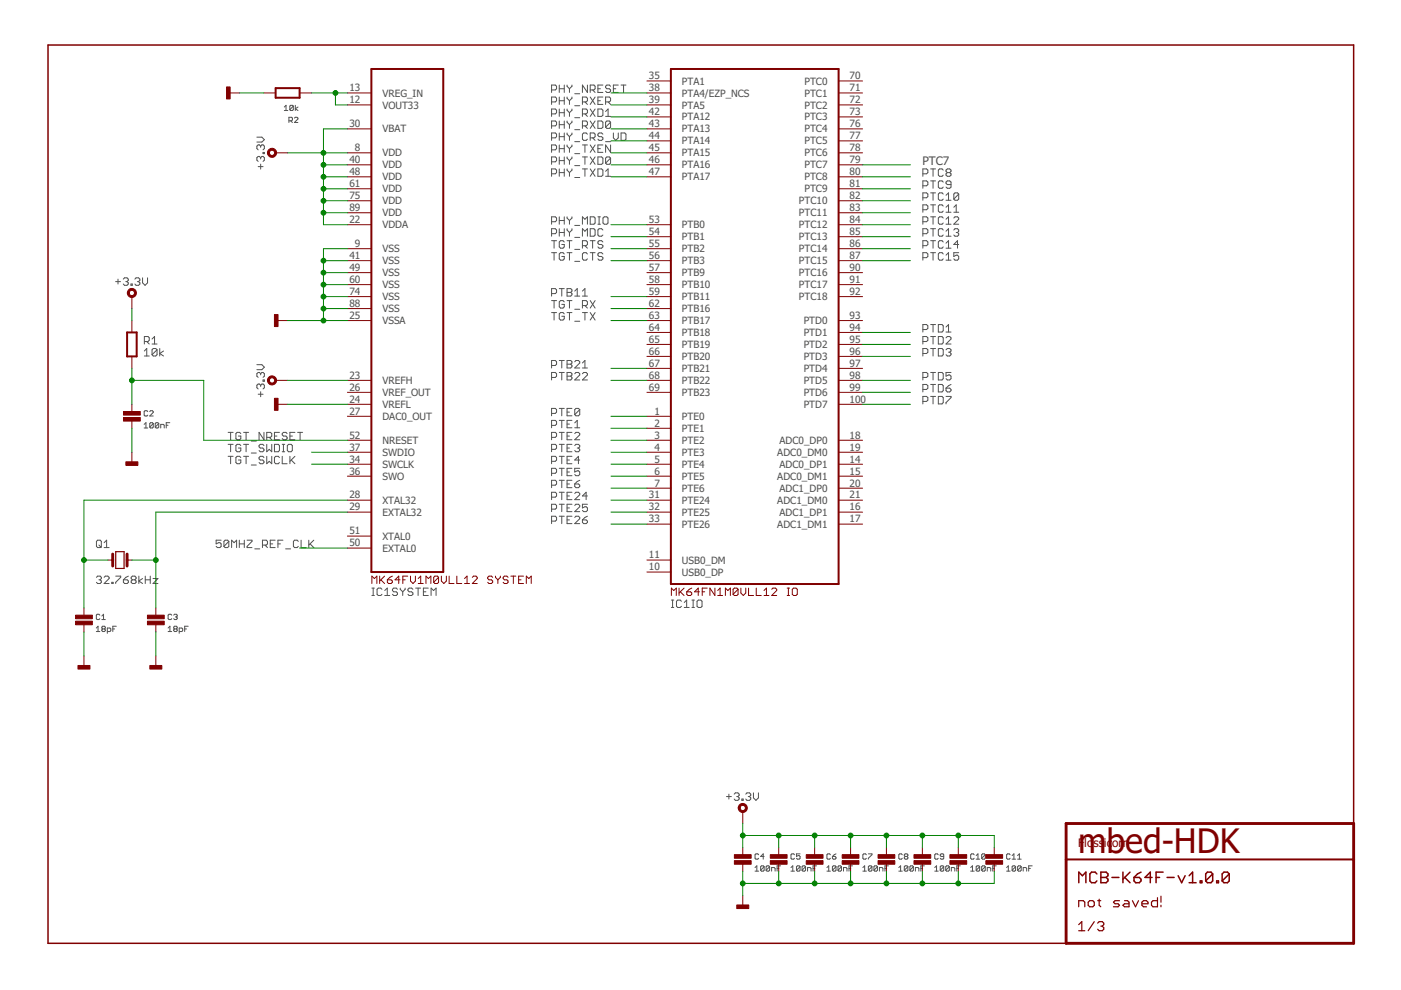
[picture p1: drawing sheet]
<svg xmlns="http://www.w3.org/2000/svg" width="297mm" height="210mm" viewBox="0 0 297 210" stroke-linecap="round" stroke-linejoin="round" font-family="sans-serif">
<g fill="none" stroke="#505050" stroke-width=".21">
<path d="M116.9 19.1h.8l.3-.3v-.5l-.3-.3h-.8v1.6M118.6 18v1.6M118.6 18.8h1M119.6 18v1.6M120.2 18v.3l.5 .5M120.7 18.8v.8M121.3 18v.3l-.6 .5M121.9 19.9h1M124.5 18v1.6l-1-1.6v1.6M125.1 19.1h.8l.3-.3v-.5l-.3-.3h-.8v1.6M125.6 19.1l.6 .5M126.8 18.8h.5"/>
<path d="M127.8 18h-1v1.6h1M129.5 18.3l-.3-.3h-.5l-.3 .3v.3l.3 .2h.5l.3 .3v.2l-.3 .3h-.5l-.3-.3M130 18.8h.6M131.1 18h-1.1v1.6h1.1M131.7 18h1M132.2 18v1.6M54.5 29.1h1l.5 .5-.5 .5h-1M54.7 35.3h1.1M55.3 31v.2M55.3 33.4v.3M55.3 34.8v1.1M55.3 33.4l-.3-.2h-.3l-.2 .2v.6l.2 .2"/>
<path d="M55.3 31l-.3-.3h-.3l-.2 .3v.5l.2 .3M55.3 33.4l.2-.2h.3l.2 .2v.6l-.2 .2M55.3 31l.2-.3h.3l.2 .3v.5l-.2 .3M55.8 32.3h.2v.3h-.2zM60.3 22.7l.3-.4v1.1M60.3 23.4h.7M61.3 25.6h.5l.2-.2v-.4l-.2-.1h-.5v1.1M61.6 25.6l.4 .4M62.2 22.5v.8l-.2 .1-.6-.1M62.2 22.5l-.2-.2-.6 .2v.8M62.2 22.5l-.8 .8M62.4 25l.2-.1 .6 .1v.2l-.8 .8h.8"/>
<path d="M62.6 22.3v1.1M63.2 22.7l-.6 .4 .6 .3M116.9 21.6h.8l.3-.2v-.6l-.3-.2h-.8v1.5M116.9 24.2h.8l.3-.3v-.5l-.3-.3h-.8v1.6M116.9 26.7h.8l.3-.3v-.5l-.3-.2h-.8v1.5M116.9 29.2h.8l.3-.2v-.6l-.3-.2h-.8v1.6M116.9 31.8h.8l.3-.3v-.5l-.3-.3h-.8v1.6M116.9 34.3h.8l.3-.2v-.6l-.3-.2h-.8v1.5M116.9 36.9h.8l.3-.3v-.5l-.3-.3h-.8v1.6M118.6 20.6v1.5M118.6 23.1v1.6M118.6 25.7v1.5"/>
<path d="M118.6 28.2v1.6M118.6 30.7v1.6M118.6 33.3v1.5M118.6 35.8v1.6M118.6 36.6h1M118.6 34.1h1M118.6 31.5h1M118.6 29h1M118.6 26.4h1M118.6 23.9h1M118.6 21.4h1M119.6 20.6v1.5"/>
<path d="M119.6 23.1v1.6M119.6 25.7v1.5M119.6 28.2v1.6M119.6 30.7v1.6M119.6 33.3v1.5M119.6 35.8v1.6M120.2 20.6v.2l.5 .6M120.2 23.1v.3l.5 .5M120.2 25.7v.2l.5 .5M120.2 28.2v.2l.5 .6M120.2 30.7v.3l.5 .5M120.2 33.3v.2l.5 .6"/>
<path d="M120.2 35.8v.3l.5 .5M120.7 21.4v.7M120.7 23.9v.8M120.7 26.4v.8M120.7 29v.8M120.7 31.5v.8M120.7 34.1v.7M120.7 36.6v.8M121.3 20.6v.2l-.6 .6M121.3 23.1v.3l-.6 .5M121.3 25.7v.2l-.6 .5M121.3 28.2v.2l-.6 .6"/>
<path d="M121.3 30.7v.3l-.6 .5M121.3 33.3v.2l-.6 .6M121.3 35.8v.3l-.6 .5M121.9 32.6h1M121.9 37.6h1M121.9 35.1h1M121.9 30h1M121.9 27.5h1M121.9 25h1M121.9 22.4h1M123.5 21.6h.8l.2-.2v-.6l-.2-.2h-.8v1.5M123.5 24.2h.8l.2-.3v-.5l-.2-.3h-.8v1.6"/>
<path d="M123.5 26.7h.8l.2-.3v-.5l-.2-.2h-.8v1.5M123.5 35.8h1M123.5 33.3h1M123.5 30.7h1M124 30.7v1.6M124 33.3v1.5M124 35.8v1.6M124 26.7l.5 .5M124 24.2l.5 .5M124 21.6l.5 .5M124.5 28.4l-.2-.2h-.5l-.3 .2v1.1l.3 .3h.5l.2-.3M125.1 35.8l1.1 1.6"/>
<path d="M125.1 33.3l1.1 1.5M125.1 30.7l1.1 1.6M125.1 29.2h.8l.3-.2v-.6l-.3-.2h-.8v1.6M125.1 25.7l1.1 1.5M125.1 23.1l1.1 1.6M125.1 20.6l1.1 1.5M125.6 29.2l.6 .6M126.2 35.8l-1.1 1.6M126.2 33.3l-1.1 1.5M126.2 30.7l-1.1 1.6M126.2 25.7l-1.1 1.5M126.2 23.1l-1.1 1.6"/>
<path d="M126.2 20.6l-1.1 1.5M126.8 35.8h.8l.2 .3v1l-.2 .3h-.8zM126.8 23.1h.8l.2 .3v1l-.2 .3h-.8zM126.8 25.7h.8l.2 .2v1.1l-.2 .2h-.8zM126.8 33.3h.8l.2 .2v1.1l-.2 .2h-.8zM126.8 31.5h.5M126.8 21.4h.5M127.8 20.6h-1v1.5h1M127.8 28.4l-.2-.2h-.6l-.2 .2v.3l.2 .3h.6l.2 .2v.3l-.2 .3h-.6l-.2-.3M127.8 30.7h-1v1.6h1M128.4 37.4h1.1M128.4 36.3l.5-.5v1.6"/>
<path d="M128.4 23.6l.5-.5v1.6M128.4 21.6h.8l.3-.2v-.6l-.3-.2h-.8v1.5M128.4 30h1.1M128.4 24.7h1.1M128.9 21.6l.6 .5M129.5 33.5l-.3-.2h-.5l-.3 .2v1.1M129.5 33.5v1.1l-.3 .2h-.5l-.3-.2M129.5 25.9l-.3-.2h-.5l-.3 .2v1.1M129.5 30.7v1.6l-1.1-1.6v1.6M129.5 25.9v1.1l-.3 .2h-.5l-.3-.2M129.5 33.5l-1.1 1.1M129.5 25.9l-1.1 1.1"/>
<path d="M130 28.2v1l.6 .6 .5-.6v-1M131.7 28.2h.8l.2 .2v1.1l-.2 .3h-.8zM195.7 36.9h.7l.3-.3v-.5l-.3-.3h-.7v1.6M195.7 39.4h.7l.3-.3v-.5l-.3-.2h-.7v1.5M197.3 35.8h1.1M197.3 38.4h1.1M197.8 35.8v1.6M197.8 38.4v1.5M200 36.1l-.3-.3h-.5l-.3 .3v1l.3 .3h.5l.3-.3M200 38.6l-.3-.2h-.5l-.3 .2v1.1l.3 .2h.5l.3-.2M200.9 36.6l-.3-.3v-.2l.3-.3h.5l.2 .3v.2l-.2 .3M200.9 36.6l-.3 .3v.2l.3 .3h.5l.2-.3v-.2l-.2-.3"/>
<path d="M200.9 36.6h.5M201.6 39.1h-.7l-.3-.2v-.3l.3-.2h.5l.2 .2v1.1l-.2 .2h-.5l-.3-.2M24.5 59.7h1M25 59.2v1M26.1 59.2l.3-.3h.5l.3 .3v.2l-.3 .3M26.7 59.7h.2M26.9 59.7l.3 .3v.2l-.3 .3h-.5l-.3-.3M28.6 59.2l.3-.3h.5l.3 .3v.2l-.3 .3M29.1 59.7h.3M29.4 59.7l.3 .3v.2l-.3 .3h-.5l-.3-.3M30.2 58.9v1.1l.6 .5 .5-.5v-1.1M116.9 47h.8l.3-.2v-.6l-.3-.2h-.8v1.5"/>
<path d="M116.9 49.6h.8l.3-.3v-.5l-.3-.3h-.8v1.6M116.9 51h1.1M116.9 53.6h1.1M117.5 51v1.6M117.5 53.6v1.6M118.6 46v1.5M118.6 48.5v1.6M118.6 46.8h1M118.6 49.3h1M119.6 53.8l-.2-.2h-.5l-.3 .2v1.1l.3 .3h.5l.2-.3v-.5h-.5M119.6 51.3l-.2-.3h-.5l-.3 .3v1l.3 .3h.5l.2-.3v-.5h-.5M119.6 46v1.5"/>
<path d="M119.6 48.5v1.6M120.2 46v.2l.5 .6M120.2 48.5v.3l.5 .5M120.2 51h1.1M120.2 53.6h1.1M120.7 46.8v.7M120.7 49.3v.8M120.7 51v1.6M120.7 53.6v1.6M121.3 46v.2l-.6 .6M121.3 48.5v.3l-.6 .5M121.9 47.8h1"/>
<path d="M121.9 50.3h1M121.9 52.9h1M121.9 55.4h1M123.5 47.5v-1.5l.5 .5 .5-.5v1.5M123.5 50.1v-1.6l.5 .5 .5-.5v1.6M123.5 52.1h.8l.2-.3v-.5l-.2-.3h-.8v1.6M124 52.1l.5 .5M124.5 53.8l-.2-.2h-.5l-.3 .2v1.1l.3 .3h.5l.2-.3M125.1 46h.8l.3 .2v1.1l-.3 .2h-.8zM125.1 48.5h.8l.3 .3v1l-.3 .3h-.8zM125.1 51h1.1M125.1 53.6h1.1"/>
<path d="M125.6 51v1.6M125.6 53.6v1.6M126.8 46h.5M126.8 47.5h.5M127 46v1.5M127.8 48.8l-.2-.3h-.6l-.2 .3v1l.2 .3h.6l.2-.3M127.8 51.3l-.2-.3h-.6l-.2 .3v.3l.2 .2h.6l.2 .3v.2l-.2 .3h-.6l-.2-.3M127.8 53.8l-.2-.2h-.6l-.2 .2v.3l.2 .3h.6l.2 .2v.3l-.2 .3h-.6l-.2-.3M127.8 46.2l.3-.2h.6l.2 .2v1.1l-.2 .2h-.6l-.3-.2zM195.7 41.9h.7l.3-.2v-.6l-.3-.2h-.7v1.6M195.7 44.5h.7l.3-.3v-.5l-.3-.3h-.7v1.6M195.7 47h.7l.3-.2v-.6l-.3-.2h-.7v1.5"/>
<path d="M195.7 49.6h.7l.3-.3v-.5l-.3-.3h-.7v1.6M195.7 52.1h.7l.3-.3v-.5l-.3-.3h-.7v1.6M195.7 54.6h.7l.3-.2v-.6l-.3-.2h-.7v1.6M197.3 46h1.1M197.3 48.5h1.1M197.3 51h1.1M197.3 53.6h1.1M197.3 40.9h1.1M197.3 43.4h1.1M197.8 40.9v1.6M197.8 43.4v1.6M197.8 46v1.5"/>
<path d="M197.8 48.5v1.6M197.8 51v1.6M197.8 53.6v1.6M200 41.1l-.3-.2h-.5l-.3 .2v1.1l.3 .3h.5l.3-.3M200 43.7l-.3-.3h-.5l-.3 .3v1l.3 .3h.5l.3-.3M200 46.2l-.3-.2h-.5l-.3 .2v1.1l.3 .2h.5l.3-.2M200 48.8l-.3-.3h-.5l-.3 .3v1l.3 .3h.5l.3-.3M200 51.3l-.3-.3h-.5l-.3 .3v1l.3 .3h.5l.3-.3M200 53.8l-.3-.2h-.5l-.3 .2v1.1l.3 .3h.5l.3-.3M200.6 41.4l.5-.5v1.6M200.6 43.9l.5-.5v1.6M200.6 46.5l.5-.5v1.5"/>
<path d="M200.6 49l.5-.5v1.6M200.6 51.6l.5-.6v1.6M200.6 54.1l.5-.5v1.6M200.6 47.5h1M200.6 50.1h1M200.6 52.6h1M200.6 55.2h1M200.6 42.5h1M200.6 45h1M202.2 46.2l.3-.2h.5l.3 .2v.3l-1.1 1h1.1M202.2 48.8l.3-.3h.5l.3 .3v.2l-.3 .3M202.2 45h1.1"/>
<path d="M202.2 43.9l.5-.5v1.6M202.7 49.3h.3M203 49.3l.3 .3v.2l-.3 .3h-.5l-.3-.3M203.3 51.8h-1.1l.8-.8v1.6M203.3 53.6h-1.1v.8l.5-.3h.3l.3 .3v.5l-.3 .3h-.5l-.3-.3M203.3 41.1l-.3-.2h-.5l-.3 .2v1.1M203.3 41.1v1.1l-.3 .3h-.5l-.3-.3M203.3 41.1l-1.1 1.1M27.8 60.2h.2v.3h-.2zM30.6 74.4l.5-.5v1.6M30.6 75.5h1M30.6 72.4h.8l.2-.3v-.5l-.2-.2h-.8v1.5"/>
<path d="M31.1 72.4l.5 .5M32.2 71.9l.6-.5v1.5M32.2 72.9h1.1M33.3 74.2v1l-.3 .3h-.5l-.3-.3M33.3 74.2l-.3-.3h-.5l-.3 .3v1M33.3 74.2l-1.1 1M33.9 73.9v1.6M34.7 74.4l-.8 .6 .8 .5M54.5 77.3h1l.5 .6-.5 .5h-1M55.3 79.2v.3M55.3 79.2l-.3-.2h-.3l-.2 .2v.6l.2 .2M55.3 79.2l.2-.2h.3l.2 .2v.6l-.2 .2"/>
<path d="M116.9 62.3h.8l.3-.3v-.5l-.3-.3h-.8v1.6M116.9 77.5h.8l.3-.3v-.5l-.3-.3h-.8v1.6M116.9 63.7h1.1M116.9 66.3h1.1M117.5 63.7v1.6M117.5 66.3v1.6M118.6 79h1M118.6 76.4h1M118.6 61.2h1M119.1 61.2v1.6M119.1 76.4v1.6M119.1 79v1.6"/>
<path d="M119.6 64l-.2-.3h-.5l-.3 .3v1l.3 .3h.5l.2-.3v-.5h-.5M119.6 66.5l-.2-.2h-.5l-.3 .2v1.1l.3 .3h.5l.2-.3v-.5h-.5M120.2 79h.8l.3 .2v.3l-.3 .3 .3 .2v.3l-.3 .3h-.8zM120.2 61.2h.8l.3 .3v.2l-.3 .3 .3 .3v.2l-.3 .3h-.8zM120.2 76.4h.8l.3 .3v.3l-.3 .2 .3 .3v.2l-.3 .3h-.8zM120.2 79.8h.8M120.2 77.2h.8M120.2 63.7h1.1M120.2 66.3h1.1M120.2 62h.8M120.7 63.7v1.6M120.7 66.3v1.6"/>
<path d="M121.9 79.2l.2-.2h.5l.3 .2v.3l-1 1.1h1M121.9 76.7l.2-.3h.5l.3 .3v.3l-1 1h1M121.9 61.7l.5-.5v1.6M121.9 65.6h1M121.9 68.1h1M121.9 62.8h1M123.5 79.2l.3-.2h.5l.2 .2v.3l-1 1.1h1M123.5 64.8h.8l.2-.3v-.5l-.2-.3h-.8v1.6M123.5 78h1M123.5 77l.5-.6v1.6M123.5 61.7l.5-.5v1.6M123.5 66.3h1"/>
<path d="M123.5 62.8h1M124 66.3v1.6M124 64.8l.5 .5M125.1 63.7l1.1 1.6M125.1 66.3l1.1 1.6M126.2 63.7l-1.1 1.6M126.2 66.3l-1.1 1.6M195.7 75h.7l.3-.3v-.5l-.3-.3h-.7v1.6M195.7 72.4h.7l.3-.3v-.5l-.3-.2h-.7v1.5M195.7 69.9h.7l.3-.3v-.5l-.3-.3h-.7v1.6M197.3 79h1.1M197.3 73.9h1.1"/>
<path d="M197.3 71.4h1.1M197.3 68.8h1.1M197.8 68.8v1.6M197.8 71.4v1.5M197.8 73.9v1.6M197.8 79v1.6M198.9 79h.8l.3 .2v1.1l-.3 .3h-.8zM198.9 73.9h.8l.3 .3v1l-.3 .3h-.8zM198.9 71.4h.8l.3 .2v1.1l-.3 .2h-.8zM198.9 68.8h.8l.3 .3v1l-.3 .3h-.8zM200.6 74.2l.3-.3h.5l.2 .3v.2l-.2 .3M200.6 71.6l.3-.2h.5l.2 .2v.3l-1 1h1"/>
<path d="M200.6 70.4h1M200.6 69.3l.5-.5v1.6M201.1 74.7h.3M201.4 74.7l.2 .3v.2l-.2 .3h-.5l-.3-.3M201.6 79h-1v.8l.5-.3h.3l.2 .3v.5l-.2 .3h-.5l-.3-.3M30.6 90l.3-.4v1.1M30.6 90.7h.7M31.3 87.3l-.2-.2h-.3l-.2 .2v.7l.2 .2h.3l.2-.2M31.7 87.3l.2-.2h.4l.2 .2-.8 .9h.8M32.5 89.8v.8l-.2 .1h-.4l-.2-.1M32.5 89.8l-.2-.2h-.4l-.2 .2v.8M32.5 89.8l-.8 .8"/>
<path d="M33.7 89.8v.8l-.2 .1h-.4l-.2-.1M33.7 89.8l-.2-.2h-.4l-.2 .2v.8M33.7 89.8l-.8 .8M34.1 90.7v-.7h.5l.2 .2v.5M35.2 90.2h.4M36 89.6h-.8v1.1M48.4 94.2h1M48.4 96.8h1M48.4 91.7h1M48.9 91.7v1.5M48.9 94.2v1.6M48.9 96.8v1.5"/>
<path d="M51.1 94.5l-.3-.3h-.5l-.3 .3v1l.3 .3h.5l.3-.3v-.5h-.6M51.1 97l-.3-.2h-.5l-.3 .2v1.1l.3 .2h.5l.3-.2v-.6h-.6M51.1 91.9l-.3-.2h-.5l-.3 .2v1.1l.3 .2h.5l.3-.2v-.5h-.6M51.6 94.2h1.1M51.6 96.8h1.1M51.6 91.7h1.1M52.2 91.7v1.5M52.2 94.2v1.6M52.2 96.8v1.5M53.3 96.1h1M53.3 98.6h1M53.3 93.5h1"/>
<path d="M54.7 83.6h1.1M55.3 81.7v.2M55.3 83.1v1M55.3 81.7l-.3-.3h-.3l-.2 .3v.5l.2 .3M55.3 81.7l.2-.3h.3l.2 .3v.5l-.2 .3M55.8 80.6h.2v.2h-.2zM56 94.5l-.3-.3h-.5l-.3 .3v.2l.3 .3h.5l.3 .3v.2l-.3 .3h-.5l-.3-.3M56 91.7v1.5l-1.1-1.5v1.5M56 97l-.3-.2h-.5l-.3 .2v.3l.3 .2h.5l.3 .3v.3l-.3 .2h-.5l-.3-.2M56.6 92.7h.7l.3-.2v-.6l-.3-.2h-.7v1.5M56.6 94.2v1.6l.5-.5 .5 .5v-1.6M56.6 96.8v1.5l.5-.5 .5 .5v-1.5"/>
<path d="M57.1 92.7l.5 .5M58.2 94.2h.8l.2 .3v1l-.2 .3h-.8zM58.2 92.5h.5M59.2 91.7h-1v1.5h1M59.2 97l-.2-.2h-.5l-.3 .2v1.1l.3 .2h.5l.2-.2M59.8 94.2h.6M59.8 95.8h.6M59.8 96.8v1.5h1.1M60.1 94.2v1.6M60.9 91.9l-.3-.2h-.5l-.3 .2v.3l.3 .3h.5l.3 .2v.3l-.3 .2h-.5l-.3-.2M60.9 94.5l.3-.3h.5l.3 .3v1l-.3 .3h-.5l-.3-.3zM61.5 96.8v1.5"/>
<path d="M61.5 92.5h.5M61.7 97.5l.8 .8M62.5 91.7h-1v1.5h1M62.5 96.8l-1 1M63.1 91.7h1.1M63.6 91.7v1.5M116.9 80h.8l.3-.2v-.6l-.3-.2h-.8v1.6M116.9 87.7h.8l.3-.3v-.6l-.3-.2h-.8v1.6M116.9 90.2h.8l.3-.3v-.5l-.3-.3h-.8v1.6M116.9 92.7h.8l.3-.2v-.6l-.3-.2h-.8v1.5M116.9 95.3h.8l.3-.3v-.5l-.3-.3h-.8v1.6M116.9 97.8h.8l.3-.3v-.5l-.3-.2h-.8v1.5"/>
<path d="M118.6 86.6h1M118.6 89.1h1M118.6 94.2h1M118.6 96.8h1M118.6 91.7h1M118.6 99.3h1M119.1 86.6v1.6M119.1 89.1v1.6M119.1 91.7v1.5M119.1 94.2v1.6M119.1 96.8v1.5M119.1 99.3v1.6"/>
<path d="M120.2 87.4h.5M120.2 89.9h.5M120.2 95h.5M120.2 97.5h.5M120.2 92.5h.5M121.3 86.6h-1.1v1.6h1.1M121.3 89.1h-1.1v1.6h1.1M121.3 91.7h-1.1v1.5h1.1M121.3 94.2h-1.1v1.6h1.1M121.3 96.8h-1.1v1.5h1.1M121.3 99.3h-1.1v1.6h1.1M121.9 91.9l.2-.2h.5l.3 .2v.3l-1 1h1"/>
<path d="M121.9 94.5l.2-.3h.5l.3 .3v.2l-.3 .3M121.9 90.7h1M121.9 89.7l.5-.6v1.6M122.4 95h.2M122.6 95l.3 .3v.2l-.3 .3h-.5l-.2-.3M122.9 86.8v1.1l-.3 .3h-.5l-.2-.3M122.9 99.3h-1v.8l.5-.3h.2l.3 .3v.5l-.3 .3h-.5l-.2-.3M122.9 86.8l-.3-.2h-.5l-.2 .2v1.1M122.9 86.8l-1 1.1M122.9 97.5h-1l.7-.7v1.5M195.7 80h.7l.3-.2v-.6l-.3-.2h-.7v1.6M195.7 82.6h.7l.3-.3v-.5l-.3-.3h-.7v1.6"/>
<path d="M195.7 85.1h.7l.3-.3v-.5l-.3-.2h-.7v1.5M197.3 81.5h1.1M197.3 84.1h1.1M197.8 81.5v1.6M197.8 84.1v1.5M198.9 81.5h.8l.3 .3v1l-.3 .3h-.8zM198.9 84.1h.8l.3 .2v1.1l-.3 .2h-.8zM200.6 82.3h.8l.2 .3v.2l-.2 .3h-.5l-.3-.3zM200.6 84.1h1v.2l-1 1.1v.2M201.6 81.5l-1 .8M20.4 114.8l.3-.3h.5l.3 .3v1l-.3 .3h-.5l-.3-.3zM21 115.6l.5 .5"/>
<path d="M22.1 116.1h1M22.1 115.1l.5-.6v1.6M46.9 114.5h-1.1v.8l.6-.2h.2l.3 .2v.5l-.3 .3h-.5l-.3-.3M48.5 114.8l-.2-.3h-.6l-.2 .3v1M48.5 114.8v1l-.2 .3h-.6l-.2-.3M48.5 114.8l-1 1M49.1 116.1v-1.6l.5 .6 .6-.6v1.6M50.7 114.5v1.6M50.7 115.3h1.1M51.8 114.5v1.6M52.4 114.5h1v.3l-1 1v.3h1M54 116.4h1.1"/>
<path d="M55.6 115.6h.9l.2-.3v-.5l-.2-.3h-.9v1.6M56.2 115.6l.5 .5M57.3 115.3h.5M58.3 114.5h-1v1.6h1M58.9 115.3h.6M60 114.5h-1.1v1.6M60.6 116.4h1M63.2 114.8l-.2-.3h-.5l-.3 .3v1l.3 .3h.5l.2-.3M63.8 114.5v1.6h1.1M65.5 114.5v1.6M65.7 115.3l.8 .8M66.5 114.5l-1 1.1"/>
<path d="M116.9 100.4h.8l.3-.3v-.6l-.3-.2h-.8v1.6M116.9 102.9h.8l.3-.3v-.5l-.3-.3h-.8v1.6M116.9 105.4h.8l.3-.2v-.6l-.3-.2h-.8v1.5M116.9 107.9h.8l.3-.2v-.5l-.3-.3h-.8v1.6M116.9 110.5h.8l.3-.3v-.5l-.3-.2h-.8v1.5M118.6 109.5h1M118.6 104.4h1M118.6 106.9h1M118.6 101.8h1M119.1 101.8v1.6M119.1 104.4v1.5M119.1 106.9v1.6"/>
<path d="M119.1 109.5v1.5M120.2 110.2h.5M120.2 105.2h.5M120.2 107.7h.5M120.2 100.1h.5M120.2 102.6h.5M121.3 101.8h-1.1v1.6h1.1M121.3 104.4h-1.1v1.5h1.1M121.3 106.9h-1.1v1.6h1.1M121.3 109.5h-1.1v1.5h1.1M121.9 109.7l.2-.2h.5l.3 .2v.3l-1 1h1M121.9 102.6h.7l.3 .3v.2l-.3 .3h-.5l-.2-.3z"/>
<path d="M121.9 104.6l.2-.2h.5l.3 .2v.3l-1 1h1M121.9 107.2l.2-.3h.5l.3 .3v.2l-1 1.1h1M122.9 101.8l-.5 .3-.5 .5M123.5 110.2h.8l.2 .3v.3l-.2 .2h-.5l-.3-.2zM124.5 106.9h-1v.8l.5-.3h.3l.2 .3v.5l-.2 .3h-.5l-.3-.3M124.5 109.5l-.5 .2-.5 .5M124.5 105.2h-1l.8-.8v1.5M20.4 133.9h.8M20.4 133.2l.4-.4v1.1M20.4 122.4l.3-.2h.5l.3 .2v.3l-.3 .2M21 122.9h.2M21.2 130.4l-.2-.2h-.4l-.2 .2v.8l.2 .2h.4l.2-.2"/>
<path d="M21.2 122.9l.3 .3v.3l-.3 .2h-.5l-.3-.2M21.6 131.4h.7M21.6 130.6l.3-.4v1.2M21.8 133.3l-.2 .2 .2 .4h.3l.2-.2-.2-.4M21.8 133.3l-.2-.1 .2-.4h.3l.2 .2-.2 .3M21.8 133.3h.3M22.1 122.4l.2-.2h.6l.2 .2v.3l-1 1h1M22.8 133.9h.5l.2-.2v-.4l-.2-.1h-.5v1.1M23.7 123.5h.3v.2h-.3zM23.9 133.3h.4M24.5 122.2h1.1v.2l-1.1 1.1v.2M24.7 132.8h-.8v1.1"/>
<path d="M26.2 122.9h.8l.2 .3v.3l-.2 .2h-.6l-.2-.2zM27.2 122.2l-.5 .2-.5 .5M28.1 122.9l-.3-.2v-.3l.3-.2h.5l.3 .2v.3l-.3 .2M28.1 122.9h.5M28.1 122.9l-.3 .3v.3l.3 .2h.5l.3-.2v-.3l-.3-.3M29.4 122.2v1.5M30.2 122.7l-.8 .5 .8 .5M30.8 122.9h1.1M30.8 122.2v1.5M31.9 122.2v1.5M32.4 122.7h1.1l-1.1 1h1.1M35.6 133.2l.4-.4v1.1"/>
<path d="M35.6 133.9h.8M36.4 130.4l-.2-.2h-.4l-.2 .2v.8l.2 .2h.4l.2-.2M36.8 130.4l.2-.2h.4l.2 .2-.2 .4M37 133.3l-.2 .2 .2 .4h.4l.2-.2-.2-.4M37 133.3l-.2-.1 .2-.4h.4l.2 .2-.2 .3M37 133.3h.4M37.2 130.8h.2M37.4 130.8l.2 .2-.2 .4h-.4l-.2-.2M38 133.9h.5l.2-.2v-.4l-.2-.1h-.5v1.1M39.2 133.3h.3M39.9 132.8h-.7v1.1M78.8 126.3h.6"/>
<path d="M78.8 124.7h.6M79.1 124.7v1.6M81 124.9l-.3-.2h-.5l-.3 .2v1.1l.3 .3h.5l.3-.3M81.6 126.3h1M81.6 125.2l.5-.5v1.6M84.3 124.9l-.3-.2h-.5l-.3 .2v.3l.3 .3h.5l.3 .2v.3l-.3 .3h-.5l-.3-.3M84.9 124.7v.2l.5 .6M85.4 125.5v.8M85.9 124.7v.2l-.5 .6M87.5 124.9l-.2-.2h-.6l-.2 .2v.3l.2 .3h.6l.2 .2v.3l-.2 .3h-.6l-.2-.3M88.1 124.7h1.1M88.6 124.7v1.6"/>
<path d="M89.8 125.5h.5M90.8 124.7h-1v1.6h1M91.4 126.3v-1.6l.5 .5 .6-.5v1.6M142.3 128.8h.6M142.3 127.2h.6M142.6 127.2v1.6M144.5 127.5l-.3-.3h-.5l-.3 .3v1l.3 .3h.5l.3-.3M145.1 128.8h1M145.1 127.7l.5-.5v1.6M146.7 128.8h.5M146.7 127.2h.5M147 127.2v1.6"/>
<path d="M147.8 127.5l.3-.3h.5l.2 .3v1l-.2 .3h-.5l-.3-.3zM154 168.9h1.1M154.5 168.4v1M155.7 168.4l.2-.3h.5l.3 .3v.2l-.3 .3M156.2 168.9h.2M156.4 168.9l.3 .3v.2l-.3 .3h-.5l-.2-.3M157.3 169.4h.3v.3h-.3zM158.1 168.4l.3-.3h.5l.3 .3v.2l-.3 .3M158.6 168.9h.3M158.9 168.9l.3 .3v.2l-.3 .3h-.5l-.3-.3M159.7 168.1v1.1l.6 .5 .5-.5v-1.1M160.1 183.9l.4-.3v1.1"/>
<path d="M160.1 184.7h.7M160.8 181.2l-.1-.2h-.4l-.2 .2v.8l.2 .2h.4l.1-.2M162 183.8v.7l-.2 .2h-.4l-.1-.2M162 183.8l-.2-.2h-.4l-.1 .2v.7M162 183.8l-.7 .7M162 181.6h-.7l.5-.6v1.2M163.2 183.8v.7l-.2 .2h-.4l-.2-.2M163.2 183.8l-.2-.2h-.4l-.2 .2v.7M163.2 183.8l-.8 .7M163.6 184.7v-.8h.5l.2 .2v.6M164.8 184.1h.3M165.5 183.6h-.7v1.1"/>
<path d="M167.7 184.7h.7M167.7 183.9l.4-.3v1.1M168.4 181.2l-.1-.2h-.4l-.2 .2v.8l.2 .2h.4l.1-.2M169.6 183.8v.7l-.2 .2h-.3l-.2-.2M169.6 183.8l-.2-.2h-.3l-.2 .2v.7M169.6 181h-.7v.6l.3-.2 .4 .2v.4l-.2 .2h-.3l-.2-.2M169.6 183.8l-.7 .7M170.8 183.8v.7l-.2 .2h-.4l-.1-.2M170.8 183.8l-.2-.2h-.4l-.1 .2v.7M170.8 183.8l-.7 .7M171.2 184.7v-.8h.6l.2 .2v.6M172.4 184.1h.4"/>
<path d="M173.1 183.6h-.7v1.1M175.3 184.7h.8M175.3 183.9l.4-.3v1.1M176.1 181.2l-.2-.2h-.4l-.2 .2v.8l.2 .2h.4l.2-.2M176.5 181.6h.6l.1 .4-.1 .2h-.4l-.2-.2zM177.2 183.8v.7l-.1 .2h-.4l-.2-.2M177.2 183.8l-.1-.2h-.4l-.2 .2v.7M177.2 183.8l-.7 .7M177.2 181l-.7 .6M178.4 183.8v.7l-.2 .2h-.4l-.1-.2M178.4 183.8l-.2-.2h-.4l-.1 .2v.7M178.4 183.8l-.7 .7"/>
<path d="M178.8 184.7v-.8h.6l.2 .2v.6M180 184.1h.4M180.7 183.6h-.7v1.1M182.9 184.7h.8M182.9 183.9l.4-.3v1.1M183.7 181.2l-.2-.2h-.4l-.2 .2v.8l.2 .2h.4l.2-.2M184.1 181h.8v.2l-.8 .8v.2M184.9 183.8v.7l-.2 .2h-.4l-.2-.2M184.9 183.8l-.2-.2h-.4l-.2 .2v.7M184.9 183.8l-.8 .7M186 183.8v.7l-.2 .2h-.3l-.2-.2M186 183.8l-.2-.2h-.3l-.2 .2v.7"/>
<path d="M186 183.8l-.7 .7M186.5 184.7v-.8h.5l.2 .2v.6M187.6 184.1h.4M188.4 183.6h-.8v1.1M190.6 184.7h.7M190.6 183.9l.3-.3v1.1M191.3 181.2l-.2-.2h-.3l-.2 .2v.8l.2 .2h.3l.2-.2M191.9 181.6l-.2-.2 .2-.4h.4l.2 .2-.2 .4M191.9 181.6l-.2 .2 .2 .4h.4l.2-.2-.2-.4M191.9 181.6h.4M192.5 183.8v.7l-.2 .2h-.4l-.2-.2M192.5 183.8l-.2-.2h-.4l-.2 .2v.7"/>
<path d="M192.5 183.8l-.8 .7M193.7 183.8v.7l-.2 .2h-.4l-.2-.2M193.7 183.8l-.2-.2h-.4l-.2 .2v.7M193.7 183.8l-.8 .7M194.1 184.7v-.8h.5l.2 .2v.6M195.2 184.1h.4M196 183.6h-.8v1.1M198.2 184.7h.7M198.2 183.9l.4-.3v1.1M198.9 181.2l-.2-.2h-.3l-.2 .2v.8l.2 .2h.3l.2-.2M200.1 183.8v.7l-.2 .2h-.4l-.2-.2M200.1 183.8l-.2-.2h-.4l-.2 .2v.7"/>
<path d="M200.1 181.6h-.6l-.2-.2 .2-.4h.4l.2 .2v.8l-.2 .2h-.4l-.2-.2M200.1 183.8l-.8 .7M201.3 183.8v.7l-.2 .2h-.4l-.2-.2M201.3 183.8l-.2-.2h-.4l-.2 .2v.7M201.3 183.8l-.8 .7M201.7 184.7v-.8h.5l.2 .2v.6M202.9 184.1h.3M203.6 183.6h-.7v1.1M205.8 184.7h.7M205.8 183.9l.4-.3v1.1M206.5 181.2l-.1-.2h-.4l-.2 .2v.8l.2 .2h.4l.1-.2M207 182.2h.7"/>
<path d="M207 181.4l.3-.4v1.2M207.7 183.8v.7l-.2 .2h-.3l-.2-.2M207.7 183.8l-.2-.2h-.3l-.2 .2v.7M207.7 183.8l-.7 .7M208.9 183.8v.7l-.2 .2h-.4l-.2-.2M208.9 183.8l-.2-.2h-.4l-.2 .2v.7M208.9 181.2l-.2-.2h-.4l-.2 .2v.8M208.9 181.2v.8l-.2 .2h-.4l-.2-.2M208.9 183.8l-.8 .7M208.9 181.2l-.8 .8M209.3 184.7v-.8h.6l.2 .2v.6M210.5 184.1h.3"/>
<path d="M211.2 183.6h-.7v1.1M213.4 184.7h.8M213.4 183.9l.4-.3v1.1M214.2 181.2l-.2-.2h-.4l-.2 .2v.8l.2 .2h.4l.2-.2M214.6 182.2h.7M214.6 181.4l.4-.4v1.2M215.3 183.8v.7l-.2 .2h-.3l-.2-.2M215.3 183.8l-.2-.2h-.3l-.2 .2v.7M215.3 183.8l-.7 .7M215.8 182.2h.7M215.8 181.4l.3-.4v1.2M216.5 183.8v.7l-.2 .2h-.4l-.1-.2"/>
<path d="M216.5 183.8l-.2-.2h-.4l-.1 .2v.7M216.5 183.8l-.7 .7M216.9 184.7v-.8h.6l.2 .2v.6M218.1 184.1h.4M218.8 183.6h-.7v1.1"/>
</g>
<g fill="#800000" stroke="#800000" stroke-width=".21">
<path d="M58.2 66.7h.7v2.5h-.7z"/>
<path d="M155.7 181.2h3.6v.8h-3.6z"/>
<path d="M155.7 182.5h3.6v.7h-3.6z"/>
<path d="M163.3 181.2h3.6v.8h-3.6z"/>
<path d="M163.3 182.5h3.6v.7h-3.6z"/>
<path d="M170.9 181.2h3.6v.8h-3.6z"/>
<path d="M170.9 182.5h3.6v.7h-3.6z"/>
<path d="M58.2 84.5h.7v2.5h-.7z"/>
<path d="M178.6 181.2h3.5v.8h-3.5z"/>
<path d="M178.6 182.5h3.5v.7h-3.5z"/>
<path d="M186.2 181.2h3.5v.8h-3.5z"/>
<path d="M186.2 182.5h3.5v.7h-3.5z"/>
<path d="M193.8 181.2h3.5v.8h-3.5z"/>
<path d="M193.8 182.5h3.5v.7h-3.5z"/>
<path d="M201.4 181.2h3.6v.8h-3.6z"/>
<path d="M201.4 182.5h3.6v.7h-3.6z"/>
<path d="M31.3 130.4h3.5v.8h-3.5z"/>
<path d="M31.3 131.7h3.5v.8h-3.5z"/>
<path d="M16 130.4h3.6v.8h-3.6z"/>
<path d="M16 131.7h3.6v.8h-3.6z"/>
<path d="M16.5 141.1h2.6v.8h-2.6z"/>
<path d="M31.8 141.1h2.5v.8h-2.5z"/>
<path d="M209 181.2h3.6v.8h-3.6z"/>
<path d="M209 182.5h3.6v.7h-3.6z"/>
<path d="M156.2 191.9h2.5v.7h-2.5z"/>
<path d="M48 18.4h.8v2.6h-.8z"/>
<path d="M26.2 87.2h3.5v.8h-3.5z"/>
<path d="M26.2 88.5h3.5v.8h-3.5z"/>
<path d="M26.7 97.9h2.5v.8h-2.5z"/>
</g>
<g fill="none" stroke="#800000" stroke-width=".21">
<path d="M48.3 19.7h2.5M55.9 19.7h2.5M63.5 19.7h2.6M73.7 19.7h5M137.2 19.7h5M137.2 17.2h5M177.8 19.7h5.1M177.8 17.2h5.1M58.4 32.4h2.6M73.7 32.4h5M73.7 22.2h5M73.7 27.3h5"/>
<path d="M73.7 34.9h5M73.7 37.5h5M137.2 32.4h5M137.2 22.2h5M137.2 24.8h5M137.2 27.3h5M137.2 29.9h5M137.2 34.9h5M137.2 37.5h5M177.8 32.4h5.1M177.8 22.2h5.1M177.8 24.8h5.1"/>
<path d="M177.8 27.3h5.1M177.8 29.9h5.1M177.8 34.9h5.1M177.8 37.5h5.1M73.7 47.6h5M73.7 52.7h5M73.7 55.3h5M73.7 57.8h5M73.7 40h5M73.7 42.6h5M73.7 45.1h5M137.2 47.6h5"/>
<path d="M137.2 50.2h5M137.2 52.7h5M137.2 55.3h5M137.2 57.8h5M177.8 47.6h5.1M177.8 50.2h5.1M177.8 52.7h5.1M177.8 55.3h5.1M177.8 57.8h5.1M177.8 40h5.1M177.8 42.6h5.1M177.8 45.1h5.1"/>
<path d="M28 62.9v2.5M28 68v2.5M28 75.6v2.5M58.4 68h2.6M73.7 68h5M73.7 60.3h5M73.7 62.9h5M73.7 65.4h5M137.2 68h5M137.2 60.3h5M137.2 62.9h5M137.2 65.4h5"/>
<path d="M137.2 70.5h5M137.2 73h5M137.2 75.6h5M137.2 78.1h5M177.8 68h5.1M177.8 60.3h5.1M177.8 62.9h5.1M177.8 70.5h5.1M177.8 73h5.1M177.8 75.6h5.1M177.8 78.1h5.1M28 85.7v1.5"/>
<path d="M28 89.3v1.5M28 95.9v2.5M58.4 85.7h2.6M58.4 80.6h2.6M73.7 85.7h5M73.7 80.6h5M73.7 88.3h5M73.7 98.4h5M73.7 93.3h5M73.7 95.9h5M73.7 83.2h5M137.2 80.6h5"/>
<path d="M137.2 88.3h5M137.2 98.4h5M137.2 90.8h5M137.2 93.3h5M137.2 95.9h5M137.2 83.2h5M177.8 85.7h5.1M177.8 80.6h5.1M177.8 98.4h5.1M177.8 93.3h5.1M177.8 95.9h5.1M177.8 83.2h5.1"/>
<path d="M22.9 118.7h1M26.9 118.7h1.1M73.7 101h5M73.7 108.6h5M73.7 106h5M73.7 113.7h5M73.7 116.2h5M137.2 118.7h5M137.2 101h5M137.2 103.5h5M137.2 108.6h5M137.2 111.1h5"/>
<path d="M137.2 106h5M177.8 101h5.1M177.8 103.5h5.1M177.8 108.6h5.1M177.8 111.1h5.1M177.8 106h5.1M17.8 128.9v1.5M17.8 132.5v1.5M17.8 139.1v2.5M33 128.9v1.5M33 132.5v1.5M33 139.1v2.5"/>
<path d="M78.8 123.7v-1.5l.6 .5 .5-.5v1.5M80.5 122.2v1.5M80.8 122.9l.7 .8M81.5 122.2l-1 1M82.1 122.9h.8l.3 .3v.3l-.3 .2h-.5l-.3-.2zM83.2 122.2l-.5 .2-.6 .5M84.8 122.9h-1l.7-.7v1.5M85.4 122.9h.5M86.4 122.2h-1v1.5M87 122.2v1l.6 .5 .5-.5v-1M88.7 123.7h1M88.7 122.7l.5-.5v1.5"/>
<path d="M90.3 123.7v-1.5l.5 .5 .6-.5v1.5M93 122.4v1.1l-.3 .2h-.5l-.3-.2M93 122.4l-.3-.2h-.5l-.3 .2v1.1M93 122.4l-1.1 1.1M93.6 122.2v1l.5 .5 .5-.5v-1M95.2 122.2v1.5h1.1M96.9 122.2v1.5h1M98.5 123.7h1M98.5 122.7l.5-.5v1.5M100.1 122.4l.3-.2h.5l.3 .2v.3l-1.1 1h1.1M104.5 122.4l-.3-.2h-.5l-.3 .2v.3l.3 .2h.5l.3 .3v.3l-.3 .2h-.5l-.3-.2M105.1 122.2v.2l.5 .5"/>
<path d="M105.6 122.9v.8M106.1 122.2v.2l-.5 .5M107.7 122.4l-.2-.2h-.6l-.2 .2v.3l.2 .2h.6l.2 .3v.3l-.2 .2h-.6l-.2-.2M108.3 122.2h1.1M108.8 122.2v1.5M110 122.9h.5M111 122.2h-1v1.5h1M111.6 123.7v-1.5l.5 .5 .5-.5v1.5M137.2 121.3h5M142.3 126.3v-1.6l.6 .5 .5-.5v1.6M144 124.7v1.6M144.2 125.5l.8 .8"/>
<path d="M145 124.7l-1 1M145.6 125.5h.8l.3 .2v.3l-.3 .3h-.5l-.3-.3zM146.7 124.7l-.6 .2-.5 .6M148.3 125.5h-1l.7-.8v1.6M148.9 125.5h.5M149.9 124.7h-1v1.6M151.6 124.7v1.6l-1.1-1.6v1.6M152.2 126.3h1M152.2 125.2l.5-.5v1.6M153.8 126.3v-1.6l.5 .5 .6-.5v1.6M156.5 124.9v1.1l-.3 .3h-.5l-.3-.3M156.5 124.9l-.3-.2h-.5l-.3 .2v1.1"/>
<path d="M156.5 124.9l-1.1 1.1M157.1 124.7v1l.5 .6 .5-.6v-1M158.7 124.7v1.6h1.1M160.3 124.7v1.6h1.1M162 126.3h1M162 125.2l.5-.5v1.6M163.6 124.9l.3-.2h.5l.3 .2v.3l-1.1 1.1h1.1M166.9 126.3h.5M166.9 124.7h.5M167.2 124.7v1.6M168 124.9l.3-.2h.5l.2 .2v1.1l-.2 .3h-.5l-.3-.3zM157.5 172.1v2.5"/>
<path d="M157.5 179.7v1.5M165.1 179.7v1.5M172.7 179.7v1.5M180.3 179.7v1.5M187.9 179.7v1.5M195.6 179.7v1.5M203.2 179.7v1.5M210.8 179.7v1.5M157.5 183.2v1.6M157.5 189.8v2.6M165.1 183.2v1.6M172.7 183.2v1.6"/>
<path d="M180.3 183.2v1.6M187.9 183.2v1.6M195.6 183.2v1.6M203.2 183.2v1.6M210.8 183.2v1.6"/>
</g>
<g fill="#800000" stroke="#800000" stroke-width=".21">
<path d="M56.9 31.8a.97 .97 0 0 1 1.6 .1 .97 .97 0 0 1-.5 1.4 .97 .97 0 0 1-1.3-.9h.4a.56 .56 0 0 1 .8-.6 .56 .56 0 0 1 .2 .9 .56 .56 0 0 1-1-.1v-.2h-.4z" fill-rule="evenodd"/>
<path d="M156.7 170.7a.97 .97 0 0 1 1.6 .1 .97 .97 0 0 1-.5 1.4 .97 .97 0 0 1-1.3-.9h.4a.56 .56 0 0 1 .8-.5 .56 .56 0 0 1 .2 .9 .56 .56 0 0 1-.9-.2l-.1-.2h-.4z" fill-rule="evenodd"/>
<path d="M56.9 80.1a.97 .97 0 0 1 1.6 0 .97 .97 0 0 1-.5 1.5 .97 .97 0 0 1-1.3-1h.4a.56 .56 0 0 1 .8-.5 .56 .56 0 0 1 .2 .9 .56 .56 0 0 1-1-.2v-.2h-.4z" fill-rule="evenodd"/>
<path d="M27.2 61.5a.97 .97 0 0 1 1.6 .1 .97 .97 0 0 1-.6 1.5 .97 .97 0 0 1-1.2-1h.4a.56 .56 0 0 1 .7-.6 .56 .56 0 0 1 .3 1 .56 .56 0 0 1-1-.2v-.2h-.4z" fill-rule="evenodd"/>
</g>
<g fill="none" stroke="#800000" stroke-width=".25">
<path d="M24.5 117h1.8v3.5h-1.8zM228.7 192.3v-1.3h1l.3 .3v1M228.7 196l.7-.6v1.9M228.7 197.3h1.3M231 191h.7l.3 .3v.6l-.3 .4h-.7l-.3-.4v-.6zM232 195.4l-1.3 1.9M232.7 191h.7M232.7 195.7l.3-.3h.7l.3 .3v.3l-.3 .4M233 190.6v1.3l.4 .4M233.4 196.4h.3M233.7 196.4l.3 .3v.3l-.3 .3h-.7l-.3-.3M237.4 191h-1l-.3 .3 .3 .3h.6l.4 .3-.4 .4h-.9"/>
<path d="M238.4 191h.7l.3 .3v1h-1l-.3-.4 .3-.3h1M240.1 191l.6 1.3 .7-1.3M242.1 191.6h1.3v-.3l-.3-.3h-.7l-.3 .3v.6l.3 .4h.7M245.4 190.3v2h-.9l-.4-.4v-.6l.4-.3h.9M246.1 190v1.3M246.1 191.9v.4"/>
</g>
<path d="M23.9 117.5v2.5M26.9 117.5v2.5M226 174.6h61v25.4h-61z" fill="none" stroke="#800000" stroke-width=".61"/>
<path d="M58.4 18.7h5.1v2h-5.1zM78.7 14.6h15.3v106.7h-15.3zM142.2 14.6h35.6v109.2h-35.6zM26.9 70.5h2.1v5.1h-2.1zM226 182.2h61" fill="none" stroke="#800000" stroke-width=".42"/>
<g fill="none" stroke="#800000" stroke-width=".32">
<path d="M287 174.6v-165.1h-276.8v190.5h215.8M228.7 187.2v-2.3l.8 .8 .7-.8v2.3M232.6 185.3l-.4-.4h-.8l-.3 .4v1.5l.3 .4h.8l.4-.4M233.4 184.9h1.1l.4 .4v.4l-.4 .3 .4 .4v.4l-.4 .4h-1.1zM233.4 186h1.1M235.8 186h1.4M238.1 184.9v2.3M238.5 186l1.1 1.2M239.6 184.9l-1.5 1.5M240.4 186h1.2l.3 .4v.4l-.3 .4h-.8l-.4-.4zM241.9 184.9l-.7 .4-.8 .7M244.3 186h-1.5l1.1-1.1v2.3"/>
<path d="M245.1 186h.8M246.6 184.9h-1.5v2.3M247.4 186h1.5M249.8 185.7l.7 1.5 .8-1.5M252.1 187.2h1.5M252.1 185.7l.8-.8v2.3M254.5 186.8h.3v.4h-.3zM257.1 185.3l-.3-.4h-.8l-.4 .4v1.5M257.1 185.3v1.5l-.3 .4h-.8l-.4-.4M257.1 185.3l-1.5 1.5M258 186.8h.3v.4h-.3zM260.6 185.3l-.4-.4h-.7l-.4 .4v1.5"/>
<path d="M260.6 185.3v1.5l-.4 .4h-.7l-.4-.4M260.6 185.3l-1.5 1.5"/>
</g>
<g fill="none" stroke="#008000" stroke-width=".21">
<path d="M50.8 19.7h5.1M66.1 19.7h7.6M71.1 19.7v2.5h2.6M129.5 19.7h7.7M61 32.4h12.7M68.6 37.5h5.1M68.6 34.9h5.1M73.7 27.3h-5.1v20.3h5.1M129.5 32.4h7.7M129.5 37.5h7.7M129.5 34.9h7.7M129.5 27.3h7.7"/>
<path d="M129.5 22.2h7.7M129.5 29.9h7.7M129.5 24.8h7.7M182.9 37.5h10.1M182.9 34.9h10.1M68.6 55.3h5.1M68.6 57.8h5.1M68.6 45.1h5.1M68.6 42.6h5.1M68.6 40h5.1M73.7 52.7h-5.1v15.3M129.5 55.3h7.7"/>
<path d="M129.5 52.7h7.7M129.5 47.6h7.7M129.5 50.2h7.7M182.9 55.3h10.1M182.9 52.7h10.1M182.9 45.1h10.1M182.9 42.6h10.1M182.9 40h10.1M182.9 47.6h10.1M182.9 50.2h10.1M28 65.4v2.6M28 78.1v7.6"/>
<path d="M61 68h12.7M68.6 65.4h5.1M68.6 62.9h5.1M68.6 60.3h5.1M129.5 68h7.7M129.5 65.4h7.7M129.5 62.9h7.7M129.5 78.1h7.7M182.9 70.5h10.1M182.9 73h10.1M182.9 75.6h10.1M28 90.8v5.1"/>
<path d="M28 80.6h15.2v12.7h30.5M61 85.7h12.7M61 80.6h12.7M66.1 95.9h7.6M66.1 98.4h7.6M129.5 80.6h7.7M129.5 88.3h7.7M129.5 90.8h7.7M129.5 95.9h7.7M129.5 98.4h7.7M129.5 93.3h7.7M182.9 85.7h10.1"/>
<path d="M182.9 80.6h10.1M182.9 83.2h10.1M17.8 118.7h5.1M28 118.7h5M63.5 116.2h10.2M73.7 108.6h-40.7v20.3M73.7 106h-55.9v22.9M129.5 106h7.7M129.5 108.6h7.7M129.5 111.1h7.7M129.5 101h7.7M129.5 103.5h7.7"/>
<path d="M17.8 134v5.1M33 134v5.1M157.5 174.6v5.1M157.5 177.1h53.3v2.6M165.1 177.1v2.6M172.7 177.1v2.6M180.3 177.1v2.6M187.9 177.1v2.6M195.6 177.1v2.6M203.2 177.1v2.6M157.5 184.8v5M165.1 184.8v2.5"/>
<path d="M172.7 184.8v2.5M180.3 184.8v2.5M187.9 184.8v2.5M195.6 184.8v2.5M203.2 184.8v2.5M210.8 184.8v2.5h-53.3"/>
</g>
<g fill="#008000" stroke="#008000" stroke-width=".21">
<circle cx="68.6" cy="65.4" r=".51"/>
<circle cx="68.6" cy="68" r=".51"/>
<circle cx="68.6" cy="57.8" r=".51"/>
<circle cx="68.6" cy="60.3" r=".51"/>
<circle cx="68.6" cy="62.9" r=".51"/>
<circle cx="68.6" cy="55.3" r=".51"/>
<circle cx="157.5" cy="187.3" r=".51"/>
<circle cx="203.2" cy="187.3" r=".51"/>
<circle cx="195.6" cy="187.3" r=".51"/>
<circle cx="187.9" cy="187.3" r=".51"/>
<circle cx="180.3" cy="187.3" r=".51"/>
<circle cx="172.7" cy="187.3" r=".51"/>
<circle cx="165.1" cy="187.3" r=".51"/>
<circle cx="68.6" cy="32.4" r=".51"/>
<circle cx="68.6" cy="34.9" r=".51"/>
<circle cx="68.6" cy="37.5" r=".51"/>
<circle cx="68.6" cy="40" r=".51"/>
<circle cx="68.6" cy="42.6" r=".51"/>
<circle cx="68.6" cy="45.1" r=".51"/>
<circle cx="157.5" cy="177.1" r=".51"/>
<circle cx="165.1" cy="177.1" r=".51"/>
<circle cx="172.7" cy="177.1" r=".51"/>
<circle cx="180.3" cy="177.1" r=".51"/>
<circle cx="187.9" cy="177.1" r=".51"/>
<circle cx="195.6" cy="177.1" r=".51"/>
<circle cx="203.2" cy="177.1" r=".51"/>
<circle cx="17.8" cy="118.7" r=".51"/>
<circle cx="33" cy="118.7" r=".51"/>
<circle cx="71.1" cy="19.7" r=".51"/>
<circle cx="28" cy="80.6" r=".51"/>
</g>
<text font-size="7.2" fill="#800000" x="228.6" y="181">mbed-HDK</text>
<text font-size="2.5" fill="#505050" x="195.6" y="34.9">PTC7</text>
<text font-size="2.5" fill="#800000" x="228.6" y="179.7">Flossicorn</text>
<g font-size="2.1" fill="#505050">
<text x="137.6" y="16.8">35</text>
<text x="144.6" y="17.9">PTA1</text>
<text x="170.6" y="17.9">PTC0</text>
<text x="180.1" y="16.8">70</text>
<text x="74.1" y="21.9">12</text>
<text x="74.1" y="19.4">13</text>
<text x="81.1" y="23">VOUT33</text>
<text x="81.1" y="20.5">VREG_IN</text>
<text x="137.6" y="19.4">38</text>
<text x="137.6" y="21.9">39</text>
<text x="144.6" y="20.5">PTA4/EZP_NCS</text>
<text x="144.6" y="23">PTA5</text>
<text x="170.6" y="20.5">PTC1</text>
<text x="170.6" y="23">PTC2</text>
<text x="180.1" y="19.4">71</text>
<text x="180.1" y="21.9">72</text>
<text x="74.1" y="27">30</text>
<text x="81.1" y="28.1">VBAT</text>
<text x="137.6" y="24.4">42</text>
<text x="137.6" y="27">43</text>
<text x="137.6" y="29.5">44</text>
<text x="144.6" y="25.5">PTA12</text>
<text x="144.6" y="28.1">PTA13</text>
<text x="170.6" y="28.1">PTC4</text>
<text x="170.6" y="25.5">PTC3</text>
<text x="180.1" y="27">76</text>
<text x="180.1" y="24.4">73</text>
<text x="180.1" y="29.5">77</text>
<text x="74.1" y="34.6">40</text>
<text x="75.2" y="32">8</text>
<text x="81.1" y="33.2">VDD</text>
<text x="81.1" y="35.7">VDD</text>
<text x="137.6" y="32">45</text>
<text x="137.6" y="34.6">46</text>
<text x="144.6" y="30.6">PTA14</text>
<text x="144.6" y="33.2">PTA15</text>
<text x="144.6" y="35.7">PTA16</text>
<text x="170.6" y="30.6">PTC5</text>
<text x="170.6" y="33.2">PTC6</text>
<text x="170.6" y="35.7">PTC7</text>
<text x="180.1" y="32">78</text>
<text x="180.1" y="34.6">79</text>
<text x="74.1" y="37.1">48</text>
<text x="74.1" y="39.7">61</text>
<text x="81.1" y="38.2">VDD</text>
<text x="81.1" y="40.8">VDD</text>
<text x="137.6" y="37.1">47</text>
<text x="144.6" y="38.2">PTA17</text>
<text x="170.6" y="38.2">PTC8</text>
<text x="170.6" y="40.8">PTC9</text>
<text x="180.1" y="37.1">80</text>
<text x="180.1" y="39.7">81</text>
<text x="74.1" y="47.3">22</text>
<text x="74.1" y="42.2">75</text>
<text x="74.1" y="44.7">89</text>
<text x="81.1" y="43.3">VDD</text>
<text x="81.1" y="45.9">VDD</text>
<text x="137.6" y="47.3">53</text>
<text x="169.4" y="43.3">PTC10</text>
<text x="169.4" y="45.9">PTC11</text>
<text x="180.1" y="42.2">82</text>
<text x="180.1" y="44.7">83</text>
<text x="180.1" y="47.3">84</text>
<text x="75.2" y="52.4">9</text>
<text x="81.1" y="53.5">VSS</text>
<text x="81.1" y="48.4">VDDA</text>
<text x="137.6" y="49.8">54</text>
<text x="137.6" y="52.4">55</text>
<text x="144.6" y="48.4">PTB0</text>
<text x="144.6" y="50.9">PTB1</text>
<text x="144.6" y="53.5">PTB2</text>
<text x="169.4" y="48.4">PTC12</text>
<text x="169.4" y="50.9">PTC13</text>
<text x="169.4" y="53.5">PTC14</text>
<text x="180.1" y="49.8">85</text>
<text x="180.1" y="52.4">86</text>
<text x="74.1" y="54.9">41</text>
<text x="74.1" y="57.4">49</text>
<text x="74.1" y="60">60</text>
<text x="81.1" y="56">VSS</text>
<text x="81.1" y="58.6">VSS</text>
<text x="137.6" y="54.9">56</text>
<text x="137.6" y="57.4">57</text>
<text x="137.6" y="60">58</text>
<text x="144.6" y="56">PTB3</text>
<text x="144.6" y="58.6">PTB9</text>
<text x="169.4" y="56">PTC15</text>
<text x="169.4" y="58.6">PTC16</text>
<text x="180.1" y="54.9">87</text>
<text x="180.1" y="57.4">90</text>
<text x="180.1" y="60">91</text>
<text x="74.1" y="62.5">74</text>
<text x="74.1" y="65.1">88</text>
<text x="81.1" y="61.1">VSS</text>
<text x="81.1" y="63.6">VSS</text>
<text x="137.6" y="62.5">59</text>
<text x="137.6" y="65.1">62</text>
<text x="144.6" y="61.1">PTB10</text>
<text x="144.6" y="63.6">PTB11</text>
<text x="169.4" y="61.1">PTC17</text>
<text x="169.4" y="63.6">PTC18</text>
<text x="180.1" y="62.5">92</text>
<text x="74.1" y="67.6">25</text>
<text x="81.1" y="68.7">VSSA</text>
<text x="81.1" y="66.2">VSS</text>
<text x="137.6" y="67.6">63</text>
<text x="137.6" y="70.1">64</text>
<text x="144.6" y="66.2">PTB16</text>
<text x="144.6" y="68.7">PTB17</text>
<text x="144.6" y="71.3">PTB18</text>
<text x="170.4" y="68.7">PTD0</text>
<text x="170.4" y="71.3">PTD1</text>
<text x="180.1" y="67.6">93</text>
<text x="180.1" y="70.1">94</text>
<text x="137.6" y="72.7">65</text>
<text x="137.6" y="75.2">66</text>
<text x="137.6" y="77.8">67</text>
<text x="144.6" y="73.8">PTB19</text>
<text x="144.6" y="76.3">PTB20</text>
<text x="170.4" y="73.8">PTD2</text>
<text x="170.4" y="76.3">PTD3</text>
<text x="180.1" y="72.7">95</text>
<text x="180.1" y="77.8">97</text>
<text x="180.1" y="75.2">96</text>
<text x="74.1" y="80.3">23</text>
<text x="74.1" y="82.8">26</text>
<text x="81.1" y="81.4">VREFH</text>
<text x="81.1" y="84">VREF_OUT</text>
<text x="137.6" y="80.3">68</text>
<text x="137.6" y="82.8">69</text>
<text x="144.6" y="78.9">PTB21</text>
<text x="144.6" y="81.4">PTB22</text>
<text x="144.6" y="84">PTB23</text>
<text x="170.4" y="78.9">PTD4</text>
<text x="170.4" y="81.4">PTD5</text>
<text x="170.4" y="84">PTD6</text>
<text x="180.1" y="80.3">98</text>
<text x="180.1" y="82.8">99</text>
<text x="74.1" y="85.4">24</text>
<text x="74.1" y="87.9">27</text>
<text x="81.1" y="86.5">VREFL</text>
<text x="81.1" y="89">DAC0_OUT</text>
<text x="138.7" y="87.9">1</text>
<text x="144.6" y="89">PTE0</text>
<text x="170.4" y="86.5">PTD7</text>
<text x="180.1" y="85.4">100</text>
<text x="74.1" y="95.5">37</text>
<text x="74.1" y="93">52</text>
<text x="81.1" y="94.1">NRESET</text>
<text x="138.7" y="90.5">2</text>
<text x="138.7" y="93">3</text>
<text x="138.7" y="95.5">4</text>
<text x="144.6" y="91.6">PTE1</text>
<text x="144.6" y="94.1">PTE2</text>
<text x="165.3" y="94.1">ADC0_DP0</text>
<text x="180.1" y="93">18</text>
<text x="180.1" y="95.5">19</text>
<text x="74.1" y="98.1">34</text>
<text x="74.1" y="100.6">36</text>
<text x="81.1" y="99.2">SWCLK</text>
<text x="81.1" y="101.7">SWO</text>
<text x="81.1" y="96.7">SWDIO</text>
<text x="138.7" y="100.6">6</text>
<text x="138.7" y="98.1">5</text>
<text x="144.6" y="101.7">PTE5</text>
<text x="144.6" y="96.7">PTE3</text>
<text x="144.6" y="99.2">PTE4</text>
<text x="164.8" y="101.7">ADC0_DM1</text>
<text x="164.8" y="96.7">ADC0_DM0</text>
<text x="165.3" y="99.2">ADC0_DP1</text>
<text x="180.1" y="98.1">14</text>
<text x="180.1" y="100.6">15</text>
<text x="74.1" y="105.7">28</text>
<text x="81.1" y="106.8">XTAL32</text>
<text x="137.6" y="105.7">31</text>
<text x="138.7" y="103.2">7</text>
<text x="144.6" y="104.3">PTE6</text>
<text x="144.6" y="106.8">PTE24</text>
<text x="164.8" y="106.8">ADC1_DM0</text>
<text x="165.3" y="104.3">ADC1_DP0</text>
<text x="180.1" y="103.2">20</text>
<text x="180.1" y="105.7">21</text>
<text x="74.1" y="108.2">29</text>
<text x="74.1" y="113.3">51</text>
<text x="81.1" y="109.3">EXTAL32</text>
<text x="137.6" y="108.2">32</text>
<text x="137.6" y="110.8">33</text>
<text x="144.6" y="109.3">PTE25</text>
<text x="144.6" y="111.9">PTE26</text>
<text x="164.8" y="111.9">ADC1_DM1</text>
<text x="165.3" y="109.3">ADC1_DP1</text>
<text x="180.1" y="108.2">16</text>
<text x="180.1" y="110.8">17</text>
<text x="74.1" y="115.8">50</text>
<text x="81.1" y="114.4">XTAL0</text>
<text x="81.1" y="117">EXTAL0</text>
<text x="137.6" y="118.4">11</text>
<text x="144.6" y="119.5">USB0_DM</text>
<text x="137.6" y="120.9">10</text>
<text x="144.6" y="122">USB0_DP</text>
</g>
</svg>
